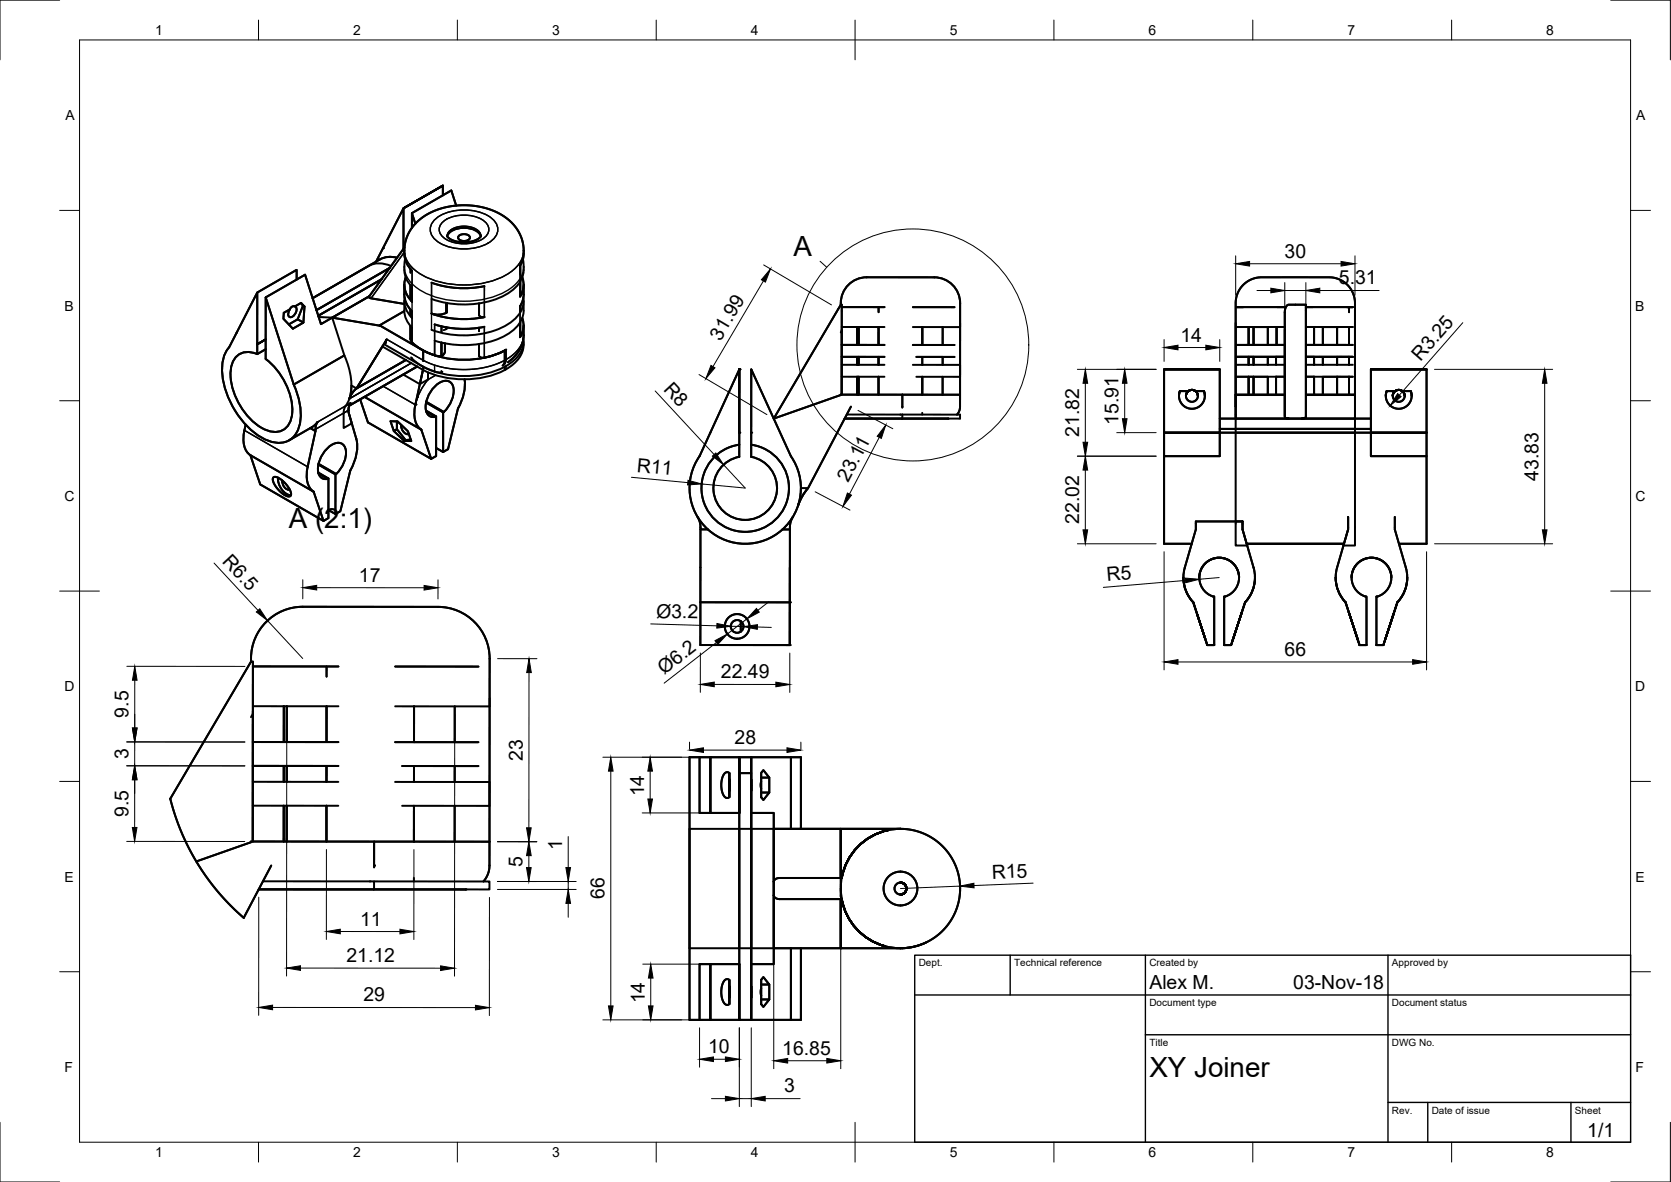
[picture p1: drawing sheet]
<svg xmlns="http://www.w3.org/2000/svg" width="420mm" height="297mm" viewBox="0 0 420 297" stroke-linecap="round" stroke-linejoin="round" font-family="sans-serif">
<!-- layer: Visible -->
<g fill="none" stroke="#000" stroke-width=".5">
<path d="M101.5 52.3l9.9-5.7-9.9 5.7v10.2v-10.2l-5.2 10.1zM101.5 52.3l9.9-5.7-9.9 5.7M101.5 52.3h.1M103.6 53.6v3.6v-3.6l.8 2.6-.8-2.6 9.9-5.7 1.2 3.8-1.2-3.8zM111.4 46.6v2.5M112.4 59.3l.5 .6 1.1 .5 2.7 .5 2.7-.5 1-.5 .5-.6M112.5 59.4a3.9 3.9 0 0 1 4.2-2.1 4.3 4.3 0 0 1 4.2 2.1M115.3 59.3a1.95 1.95 0 0 1 2.9 .3 1.29 1.29 0 0 1-1.8 1 .9 .9 0 0 1-.9-.3 .9 .9 0 0 1-.2-1zM71.4 78.6l1.5-.9 .5-.6 .8-.1 1.5-.9 .9 .9-.3 4.1-2.7 1.5-2.3-2.5zM72.9 77.7l-1.5 .9M74.2 77l1.5-.9 .5 .7-1.4 3.4-2.2 1.3 2.2-1.3 1.5 .9-2.7 1.5-2.3-2.5 .1-1.5M74.2 77l-.8 .1-.5 .6"/>
<path d="M74.2 77a1.66 1.66 0 0 1-.7 2.6 .72 .72 0 0 1-.9-.1 .72 .72 0 0 1-.1-.9l.4-.9M75.7 76.1l.9 .9-.4-.2zM76.2 76.8l.4 .2-.3 4.1-1.5-.9zM80.1 79.7l3.4 .1M83.5 79.8l9.3-5.3-9.3 5.3 11.9 2M83.5 79.8l-2.8 1.7-4-12.5-9.9 5.7 7.1 21.9 12.7-7.3a15.9 15.9 0 0 1 1.3 10.9M92.7 66.8a6.3 6.3 0 0 1 5.6 0M95.9 70.2l-15.9 9.1M96.3 62.4l-1.7 3.3zM98 67.3l-18.4 10.6M99.8 64.8l-2-.3-1.8 .4-17.4 10M101.7 78.2l-6.3 3.6 11 6.3"/>
<path d="M101.7 75.6a8.5 8.5 0 0 0 .6 5l1.3 1.7M101.7 71.5a8.5 8.5 0 0 0 .6 5l1.3 1.8M101.7 62.2l-8.9 12.4 .4 .4 8.5 1.4M101.7 74.8a5.8 5.8 0 0 0 1.9 5.1 2.09 2.09 0 0 1-.4-2.1M101.8 65.1l-.1 .7a8.8 8.8 0 0 0 1 5.2l.9 1.1M102 69.7a5.6 5.6 0 0 0 1.6 6.1l-.4-.8v-3.3M103.2 67.6v.9M108.5 71a24.8 24.8 0 0 0 13.3 .9M112.3 76.1v2.5M112.3 78.3v.3M120.5 76.2v3.1l.7 .4h.6a24.8 24.8 0 0 1-13.3-.9l1.9 .3 1.9-.5M130.8 66.7a8.5 8.5 0 0 0 .8-4.4l-.4-2.2-.9-2-1.4-1.9-1.9-1.6-2.3-1.3-2.5-1-2.8-.6-2.9-.1-2.8 .2-2.9 .6-2.7 1.1-2.1 1.3-1.8 1.6-1.3 2-.9 2-.3 2.3a6.4 6.4 0 0 0 1.9 5.3"/>
<path d="M130.8 76.9v1.5M130.8 66.7v2.3M131.3 79.9a5.2 5.2 0 0 1-.5 4.8v-3.7M131.3 69.7a5.2 5.2 0 0 1-.5 4.8v-3.8M131.5 65.1l.1 1.1a7.4 7.4 0 0 1-4.3 7.8 23.7 23.7 0 0 1-18.8 1.1M131.6 74.8a6.7 6.7 0 0 1-3.6 6.5 23.5 23.5 0 0 1-19.5 1.6M131.7 75.7a8 8 0 0 1-5.2 8.9 24.2 24.2 0 0 1-17.2 1M131.7 71.6a10.4 10.4 0 0 1-.3 3.9l-.6 1.5M211.4 76.6a6.7 6.7 0 0 1 6.8-6.9h16.6a6.5 6.5 0 0 1 6.6 6.5v26.1l-.5 1.5-.3 .4 .8-1.5v-3.5h-14.5M211.4 76.6l-16.9 28.6M211.4 76.6h.3l-.1 .6M211.6 77.2v9.5h10.8"/>
<path d="M211.6 77.2h10.8M220.9 77.2v1.3M229.5 77.2h10.5M321.2 77.2h1.8h-12h1.6M328.4 77.2v27.5l-.3 .3-.7 .2h13.3v-5.9h-12.3M328.4 77.2v-.6h-4.4l-.6 .4-.3 1-.1 26.7 .4 .4 .6 .1h-13.3v-5.9M328.4 77.2h1.8M328.4 77.2h11.8h-1M339.2 77.2v1.3M339.2 77.2h-.5M57.6 87.3a10.1 10.1 0 0 0-1.4 8.9 21.8 21.8 0 0 0 10.1 14 5.9 5.9 0 0 0 8.1-1.2 11.8 11.8 0 0 0 .5-9.4l-1-3M59.5 83.5h.1"/>
<path d="M59.5 83.5l-1.9 3.8M59.5 83.5l5.2-10v15.5M59.5 83.5l5.2-10 9.9-5.7v2.5v-2.5l-9.9 5.7v13M64.7 89a4.4 4.4 0 0 0-6.6 3.2 16.3 16.3 0 0 0 5.8 14 7.5 7.5 0 0 0 6.7 2.1 4.9 4.9 0 0 0 2.9-4.7 17.1 17.1 0 0 0-6.7-13.4M64.7 86.5l2.1-1.2-2.1 1.2M64.7 86.5l2.1-1.2-2.1 1.2v2.5M64.7 86.5h.1M66.8 90.2v-15.5l7.1 21.9M66.8 87.7v-13l9.9-5.7 4 12.5 2.8-1.7 3.1 9.5-12.7 7.3M66.8 87.7v2.5M66.8 87.8l-2.1 1.2M89.6 97.6l-1 1.1-.7 1.5"/>
<path d="M89.6 97.6l-1.2-.7-.2 1.7-.3 1.6M91.7 99.7l14.2 8.3M96.1 87.1l-6.5 10.5M96.1 87.1l10.3 5.9M96.5 86.5l9.5 5.4M97 86.2l.3-.9-7.7 12.3 12.4-7.1-12.4 7.1M101.4 94.1l4.2 2.4M103.2 81.9v3.3a3.5 3.5 0 0 0 2.2 2.3 11.4 11.4 0 0 0 5.6 2M103.4 89.8l.9 1 1.7 1.1M104.9 92.1l-17.1 9.9M105 99.9h.1M105 99.7h.1"/>
<path d="M106 91.9l.1 .1M106.1 92l.5 .3a10 10 0 0 0 4.4 1.3M106.1 92l.3 .2M106.4 92.2v.8M106.4 93a23.7 23.7 0 0 0 20.5 0M106.4 92.2a23.7 23.7 0 0 0 20.5 0M106.4 88.1v2.6M106.4 88.1a23.7 23.7 0 0 0 20.5 0M107.6 93.6v1.8l-2 1.1 .8-3.5-2 8.7a5.9 5.9 0 0 0 1.5 6.3M109.3 81.5a25 25 0 0 0 12.5 .6M111 93.2v.4M111 86.1v3.4"/>
<path d="M111 82v1.4M111.2 93.4l-.2 .2M111.9 86.3v2a1.5 1.5 0 0 1-.9 1.2M112.3 82.3v.4M112.3 82.7l-.8 .3M112.3 82.4v.3M116.8 95.3a11.6 11.6 0 0 1-1.7 7.4M120.4 86.5v2.9l.5 .4a10 10 0 0 0 5.1-1.3l1.3-.6-.4 .2M120.4 82.4v.8M126.9 92.2v.8M126.9 88.1v2.8l-.5 1M131.6 85.1a7.1 7.1 0 0 1-4.3 6.9l-.4 .2"/>
<path d="M131.7 85.9a7.3 7.3 0 0 1-4.4 6.9l-.4 .2M131.7 81.8l-.1 3.2-.5 2-1.3 2.1-2.1 1.9M185.9 92.8h.1M185.9 92.8l-7.3 15.9M185.9 92.8v15.9M185.9 92.8v19M211.4 83.5l.2-.4v11.6M211.6 91.7h10.8M211.6 89.7h10.8M211.6 82.2h10.8M215.5 94.7v4.5M215.5 89.7v2"/>
<path d="M215.5 82.2v4.5M215.9 94.7v4.5M215.9 89.7v2M215.9 82.2v4.5M220.9 94.7v4.5M220.9 89.7v2M220.9 82.2v4.5M222.4 94.7h-10.8v4.5l.1-22.6h-.3l-16.9 28.6M226.9 99.2v3.2M226.9 99.2h-15.5l-16.9 6M229.5 91.7h11.9M229.5 86.7h10.5"/>
<path d="M229.5 82.2h11.9M230.4 94.7h11M230.4 89.7h9.6M231.9 94.7v4.5M231.9 89.7v2M231.9 82.2v4.5M237 94.7v4.5M237 89.7v2M237 82.2v4.5M292.7 92.8h14v15.9h-14zM296.7 98.3l-.3 1.2M296.7 98.3h2.1l.9-.3 .9 .3h2.1l.2 1.2-.2 1.1-.7 1.1-1 .8-1.3 .2-1.2-.2-1.1-.7-.7-1-.3-1.3z"/>
<path d="M296.7 98.3l-.2 1.6 .5 1.4 1.2 1 1.5 .4 1.5-.4 1.2-1 .5-1.4-.2-1.6M296.7 98.3h2.1M298.5 98.5l.9-.5 1 .2a1.5 1.5 0 0 1 .8 1.3 1.5 1.5 0 0 0-1.5-1.5 1.5 1.5 0 0 0-1.5 1.5zM298.8 98.3l.9-.3 .9 .3M298.8 98.3a1.5 1.5 0 0 0-.2 2.2 1.5 1.5 0 0 0 2.2 0 1.5 1.5 0 0 0-.2-2.2M300.6 98.3h2.1M302.7 98.3l.2 1.2M310.7 81.2v24h34M314 82.2v4.5M314 89.7v2M314 94.7v4.5M314 94.7h-3h11.9h-2.1v4.5"/>
<path d="M314 82.2h-3h12h-2v4.5M314 89.7h1.2M314 82.2h1.2v4.5M314 94.7h1.2M315.2 89.7h3.6M315.2 94.7h3.6v4.5M315.2 82.2h3.6v4.5M315.2 89.7v2M315.2 94.7v4.5M318.8 89.7v2M320.8 89.7h2.1h-11.9h3M320.8 89.7h-2"/>
<path d="M320.8 89.7v2M323 86.7h-12M323 91.7h-12M323 99.2h-12.3l12.3 .1M323 82.9v21.7M328.4 99.2h12.3v-23.1l-.5-2.4-.8-1.4-1.2-1.2-1.4-.9-1.6-.4h-19l-1.9 .6-1.7 1.2-1.2 1.6-.6 1.9-.1 27.1M328.4 86.7h11.8M328.4 91.7h11.8M330.4 89.7h2.2M330.4 89.7v2M330.4 89.7h-2h11.8h-1M332.6 89.7v2"/>
<path d="M336.2 89.7v2M336.2 94.7v4.5M336.2 89.7h-3.6M336.2 94.7h-3.6v4.5M336.2 82.2h-3.6v4.5M339.2 82.2v4.5M339.2 89.7v2M339.2 94.7v4.5M339.2 89.7h-3M339.2 82.2h-3v4.5M339.2 94.7h-3M339.2 82.2h1h-11.8h2v4.5"/>
<path d="M339.2 94.7h1h-11.8h2v4.5M340.7 81.2v18.1M344.7 92.8v15.9M344.7 92.8h14v15.9h-14zM344.7 92.8h14M348.7 98.3l-.3 1.2M348.7 98.3l-.2 1.5 .5 1.5 1.2 1 1.5 .4 1.5-.4 1.2-1 .5-1.5-.2-1.5M348.7 98.3h2.1l.9-.3 .9 .3h2.1l.2 1.2-.2 1.1-.7 1.1-1 .8-1.3 .2-1.2-.2-1.1-.7-.7-1.1-.3-1.2zM348.7 98.3h2.1M350.5 98.5l.9-.5 1 .2a1.49 1.49 0 0 1 .8 1.3 1.5 1.5 0 0 0-1.5-1.5 1.5 1.5 0 0 0-1.5 1.5zM350.8 98.3l.9-.3 .9 .3M350.8 98.3a1.5 1.5 0 0 0-.2 2.2 1.5 1.5 0 0 0 2.2 0 1.5 1.5 0 0 0-.2-2.2"/>
<path d="M352.6 98.3h2.1M354.7 98.3l.2 1.2M358.7 92.8v15.9M358.7 92.8h-14h14M358.7 92.8h.1M61.8 106.7l-.3 1.4a5.9 5.9 0 0 0 1.5 6.3M63 114.4l2.4 7.3 15.9 9.2 1.3-.7v-10l-2.6-1.4 2.6 1.4-.2 .1-2.3-1.3 2.3 1.3M63 114.4l2.4 7.3 15.9 9.2-2.4-7.3M63 114.4l15.9 9.2M68.7 120l.5-.2 .7 .3 1.8 1.4 1.3 1.9 .2 .8-.2 .4-.5 .2-.7-.3-1.8-1.4-1.2-1.8-.2-.8zM77.4 117.3a5.9 5.9 0 0 0 1.5 6.3M79.8 106.1l-1.2 1.2-5.9 3.3"/>
<path d="M79.8 106.1l-.4 .9-.1 1.3-1.3-.7 1.3 .7-1.9 9M79.8 106.1l-.4 .9-.1 1.3-1.9 9M84.5 119.1a7.2 7.2 0 0 0 2.3-6.5 2.06 2.06 0 0 0-3.3-.8 7.2 7.2 0 0 0-3.3 7.5 1.83 1.83 0 0 0 2.2 1M87.6 103.1l2 7.2a10.9 10.9 0 0 1-1.5 8M87.9 100.2l-1.4 2.8-.1 4.6 2.1-1.2-.9-3.3M88.1 118.3l-2.5 10.2-1.3 .7-1.7-1 1.7 1 .1-10-4.3-2.5 4.3 2.5 .1-.1-4.4-2.5 4.4 2.5M88.1 118.3l-2.5 10.2-1.3 .7 .1-10 .1-.1M88.1 101.3l-.3 .8-.2 1M90.6 100.4l1.9 5.7M92.5 106.1l15.9 9.2-2.5-7.3M98.2 105.9h1.8l2.6 2.5 .8 2.4h-1.8l-2.6-2.5zM98.2 105.9h1.8l2.6 2.5 .8 2.4h-1.8l.4-.2-2.2-2.7-.8 .4z"/>
<path d="M99.8 105.9v2l2.2 2.7 1.3-.1-1.3 .1-.4 .2-2.6-2.5 .8-.4zM100.9 106.8a2.22 2.22 0 0 0 1.6 2.3l.3-.1M107.1 101.2l4.3 2.4M107.2 101l4.4 2.5M107.2 103.4l2.3 1.4M109.5 104.8l.2-.1v9.9l-1.3 .7-2.5-7.3M109.5 104.8l.2-.1-2.6-1.5 2.6 1.5v9.9l-1.3 .7-15.9-9.2M111.6 103.5l-.2 .1M111.6 103.5a7.2 7.2 0 0 0 2.3-6.5 2.06 2.06 0 0 0-3.4-.8 7.2 7.2 0 0 0-3.2 7.5 1.83 1.83 0 0 0 2.2 1.1M115.1 102.7l-2.4 10.2-1.3 .7v-10l.2-.1M115.1 102.7l-2.4 10.2-1.3 .7-1.7-1 1.7 1v-10M175.9 114.6a14 14 0 0 0 11.5 22.1 14 14 0 0 0 11.5-22"/>
<path d="M178.6 108.7l-2.7 5.9M185.9 111.8a11 11 0 0 0-7.8 16.8 11 11 0 0 0 18.5 0 11 11 0 0 0-7.7-16.8M185.9 111.8v3M185.9 108.7v6.1M188.9 111.8v-19l10 21.9M188.9 111.8v3a8 8 0 0 1 5.1 12.3 8 8 0 0 1-13.3 0 8 8 0 0 1 5.2-12.3M212.4 105.2h14.4M212.4 105.2h14.5M212.9 104.2h14M214 102.2l-10.8 20.5M226.8 105.2h.1M226.9 104.2h14.5v1h-14.5"/>
<path d="M226.9 104.2v1M231.9 103.7v.5M238.5 105.2h-11.7M292.7 108.7h14v5.9h-14zM292.7 108.7h14M292.7 108.7h66M306.7 108.7v-15.9h-14h14h-14v43.9M306.7 105.2h4v2.6M306.7 108.7v5.9h-14v22.1M306.7 107.8h38zM310.7 102.2h.1M310.7 107.8h30v29.3h-2.9l1.2-4.1v-.5"/>
<path d="M310.7 107.8v23.2M340.7 105.2v2.6M358.7 108.7v28M358.7 108.7h-14v5.9h14v-5.9h-14v5.9h14v22.1M69.9 120a4.2 4.2 0 0 0 3.3 4.4M71 120.7a2.05 2.05 0 0 0 1.8 2.3M82.4 120.3l.2-.1v10l-1.3 .7-2.4-7.3M175.4 129.9l.5 1.3 .2 1.3M176.1 132.5v10.1M176.1 132.5v.5h1.9h-1.9v9.6M198.6 132.5v18.9M198.6 132.5v.6h-1.9h1.9"/>
<path d="M199.3 129.9l-.5 1.3-.2 1.3M201.4 122.7h1.8M203.2 122.7l-1.3 1.7-1.2 2.7M292.7 136.7h6.9M310.7 131h1.7v2l1.2 4.1h-2.9zM312.4 131v2l2.8 9.6M312.4 131h-11.7v2l-2.8 9.6M313.5 136.7h24.4M339 132.5v-2.6v3.1l-2.8 9.6M339 132.5v.5l-2.8 9.6M350.7 129.9v3.1l2.8 9.6-2.8-9.6zM351.8 136.7h6.9"/>
<path d="M176.1 151.4h22.5M176.1 151.4v10.7M176.1 142.6v8.8M186.3 156.1v2.6M198.6 151.4v10.7h-22.5M198.6 151.4v10.7M297.6 145.2a9 9 0 0 0 2.4 6.2M297.6 145.1v.1M297.9 142.6a9 9 0 0 0 2.1 8.8M300 151.4l3.6 10.7h1.7M300 151.4l3.6 10.7M300 151.4h.1"/>
<path d="M301 154.3l2 6.2zM301.6 145.2a5 5 0 0 1 5-5 5 5 0 0 1 5 5M305.1 149.9h.2v12.2M305.1 149.9h.2v12.2h-1.7l-3.6-10.7M305.1 149.9a5 5 0 0 1-2.6-7.7 5 5 0 0 1 8.1 0 5 5 0 0 1-2.5 7.7M308.1 149.9h-.3v12.2M308.1 149.9h-.3v12.2h1.8l3.5-10.7M311.7 155.6h.1M311.7 155.6l-1.8 5.4zM312.3 153.8l-2.4 7.2zM312.3 153.8l-.6 1.8zM313.1 151.4l-3.5 10.7h-1.8"/>
<path d="M313.1 151.4l-3.5 10.7M313.1 151.4h.1M315.2 142.6a9 9 0 0 1-2.1 8.8M315.6 145.2a9 9 0 0 1-2.5 6.2M315.6 145.1v.1M335.8 145.2a9 9 0 0 0 2.5 6.2M335.8 145.1v.1M336.2 142.6a9 9 0 0 0 2.1 8.8M338.3 151.4l3.5 10.7M338.3 151.4l3.5 10.7h1.8M338.3 151.4h.1M339.1 153.8l.6 1.8z"/>
<path d="M339.7 155.6l1.8 5.4-.6-1.8M339.7 155.6l-.6-1.8 1.8 5.4M339.7 155.6l1.2 3.6M339.7 155.6h.1M339.8 145.2a5 5 0 0 1 5-5 5 5 0 0 1 5 5M343.3 149.9h.3v12.2M343.3 149.9h.3v12.2h-1.8l-3.5-10.7M343.3 149.9a5 5 0 0 1-2.5-7.7 5 5 0 0 1 8.1 0 5 5 0 0 1-2.6 7.7M346.3 149.9h-.2v12.2M346.3 149.9h-.2v12.2h1.7l3.6-10.7M350.4 154.3l-2 6.2zM351.4 151.4l-3.6 10.7z"/>
<path d="M351.4 151.4l-3.6 10.7h-1.7M351.4 151.4h.1M353.5 142.6a9 9 0 0 1-2.1 8.8M353.8 145.1v.1M353.8 145.2a9 9 0 0 1-2.4 6.2M63.1 166.3a13.3 13.3 0 0 1 13.6-13.8h33.3a13 13 0 0 1 13.1 13v52.2l-.4 2-1.2 1.8M63.6 179.4l-.5 .8M63.6 178.8v32.7M63.6 177.5h21.5M63.6 167.5v-1.2h-.5l-20.3 34.4 1.4 4.6 1.5 3.9 1.8 3.9 2.3 4.1 2.3 3.5 2.9 3.6 2.9 3.2 3.4 3.2 6.9-13.2M63.6 167.5v19h21.5M63.6 167.5h21.5"/>
<path d="M71.4 177.5v9M72.1 177.5v9M82.1 177.5v9M82.1 167.5v2.5M99.4 177.5h23.7M99.4 167.5h20.9M104.1 177.5v9M114.3 177.5v9M176.1 162.1h22.5M303.6 162.1h1.7M305.3 162.1h.1M307.8 162.1h1.8"/>
<path d="M341.8 162.1h1.8zM341.8 162.1h.1M343.6 162.1h.1M346.1 162.1h1.7M346.1 162.1h.1M347.8 162.1h.1M63.6 192.5h21.5M71.4 192.5v4M72.1 192.5v4M82.1 192.5v4M85.1 196.5h-21.5v6h21.5M99.3 196.5h23.8"/>
<path d="M99.4 186.5h20.9M101.1 192.5h19.2M104.1 192.5v4M114.3 192.5v4M175.9 190.3h2.7v14h-2.7zM175.9 190.3h-2.5v66M175.9 190.3h13M175.9 190.3v14h2.7M178.6 190.3v14h7.3M178.6 190.3v14M178.6 190.3h7.3M182.2 194.3l.6-.3 .6 .3 .1 3-.1 3-.5 .2-.5-.1-.5-.6-.5-1.9 .1-2.1z"/>
<path d="M183.4 194.3v6M183.4 196.4v-2.1l-.8-.2-.5 .3-.4 .7-.3 2.1 .3 2.2 .4 .7 .5 .4 .8-.2v-2.1M183.4 196.4l.1 .9-.1 .9M183.4 196.4v-.6v3v-.6M185.9 190.3v14zM185.9 190.3v66h3v-48M185.9 194.3h3zM185.9 190.3h3v4M185.9 190.3v14M188.9 190.3v18M188.9 190.3h.1M188.9 194.3v62"/>
<path d="M188.9 195.8v3zM188.9 190.3h10v18v-18h-10v14h5.6v4M191.4 196.4v1.8M191.4 195.4h2M191.4 199.2h2M191.9 193.5l1.5 1.9v3.8l-1.5 1.8-.5-.6-.1-3.1 .1-3.1zM198.9 190.3h2.5v18M49.4 216.5l13.7-4.8v-.2h31v6.5M71.3 202.5v9M72.1 202.5v9M82.1 202.5v9M94.1 211.5h29"/>
<path d="M101.1 202.5h22M104.1 202.5v9M114.3 202.5v9M173.4 208.3h15.5M178.6 204.3h7.3M188.9 208.3h.1M188.9 208.3v30zM188.9 208.3h5.6M194.5 208.3h16.9v12.3h-15.5l-.9 .3-.5 .7zM194.5 208.3v-4h-5.6v38M223.3 208.6h.1M223.3 208.6a15 15 0 0 0-11.6 11.9"/>
<path d="M223.3 208.6a15 15 0 0 0-11.7 12M226.3 208.3h.1M226.3 208.3h-14.9v12.3M226.3 208.3l-3 .3M226.4 208.3h-.1M226.4 208.3l2.9 .3 2.9 .8 2.5 1.4 2.3 1.9 1.9 2.3 1.4 2.6 .8 2.8 .3 2.9-.3 2.9-.8 2.8-1.4 2.6-1.9 2.3-2.3 1.9-2.5 1.4-2.9 .8-2.9 .3M226.4 208.3h-31.9v30M66.1 221.5h28v2h-29M94 223.5h.1M94.1 221.5h29v2h-29M104.1 220.6v.9M117.3 223.5h-52.3"/>
<path d="M173.4 238.3h21.1M194.5 238.3v4h-5.6M194.5 238.3v4h-5.6v14h10v-18v18M196.2 220.6h15.2M201.4 238.3v18h-2.5M211.4 220.6h.2l-.2 2.4M211.4 220.6v2.7M211.4 223.3v1.9l.3 .7M211.4 223.3l.3 2.6M211.6 225.9l.1 .2M211.6 225.9l.1 .1M211.6 225.9a15 15 0 0 0 10.8 11.8"/>
<path d="M211.7 225.9h-15.8l-.9-.3-.5-.7v13.4h16.9v-12.4v12.4h15.5a15 15 0 0 0 6.1-1.5M211.7 220.5l-.1 .1M211.7 220.3v.2M222.3 237.7h.1M222.4 237.7l1.7 .4 2.3 .2M223.4 220.3l1.2-.8 1.3-.4a4.2 4.2 0 0 1 4.8 4.5 4.2 4.2 0 0 1-5.3 3.8l-1.1-.4-.8-.7-.8-.9-.4-1-.1-1.1 .1-1.1 .4-1zM226.3 238.3h.1M226.4 238.3h.1M226.4 221.8a1.5 1.5 0 0 1 1.5 1.5 1.5 1.5 0 0 1-1.5 1.5 1.5 1.5 0 0 0 1.5-1.5 1.5 1.5 0 0 0-1.5-1.5zM173.4 256.3h5.2M173.4 256.3h2.5M175.9 256.3v-14h2.7v14"/>
<path d="M175.9 242.3h2.7v14h-2.7zM178.6 256.3h10.3M178.6 242.3h7.3v14h-7.3zM182.2 246.4l.6-.4 .6 .3 .1 3-.1 3-.5 .2-.5-.1-.4-.5-.6-1.8 .1-2.2zM183.4 246.3v6M183.4 248.4v-2.1l-.8-.2-.5 .3-.4 .7-.3 2.1 .3 2.2 .4 .7 .5 .4 .8-.2v-2.1M183.4 248.4l.1 .9-.1 .9M183.4 248.4v-.6v3v-.6M185.9 242.3h-7.3v14M185.9 242.3v14v-14M188.9 256.3h.1M188.9 242.3v14"/>
<path d="M188.9 242.3h.1M188.9 247.8v3zM188.9 256.3h10M191.4 248.4v1.8M191.4 250.2l-.1-.9 .1-3.1 .5-.7 1.5 1.9h-2h2v3.8h-2h2l-1.5 1.8-.5-.6M191.4 250.2v2.2M191.9 245.5l1.5 1.9v3.8l-1.5 1.8-.5-.6-.1-3.1 .1-3.1z"/>
<circle cx="185.3" cy="157.4" r="1.6"/>
<circle cx="185.3" cy="157.4" r="3.1"/>
<circle cx="226.4" cy="223.3" r="1.5"/>
</g>
<g fill="#000">
<circle cx="96.3" cy="62.4" r=".25"/>
<circle cx="185.9" cy="92.8" r=".25"/>
<circle cx="104.5" cy="101.6" r=".25"/>
<circle cx="185.9" cy="108.7" r=".25"/>
<circle cx="188.9" cy="108.7" r=".25"/>
<circle cx="198.6" cy="151.4" r=".25"/>
<circle cx="198.6" cy="162.1" r=".25"/>
<circle cx="178.6" cy="190.3" r=".25"/>
<circle cx="94.1" cy="217.5" r=".25"/>
<circle cx="178.6" cy="204.3" r=".25"/>
<circle cx="211.4" cy="238.3" r=".25"/>
<circle cx="185.9" cy="256.3" r=".25"/>
</g>
<!-- layer: Visible Narrow -->
<g fill="none" stroke="#000" stroke-width=".35">
<path d="M109.1 55.5a12 12 0 0 1 11.6-2.2 6.1 6.1 0 0 1 4.4 3.6 3.8 3.8 0 0 1-2.4 4.2 12.9 12.9 0 0 1-12.9-.6 3.3 3.3 0 0 1-.7-5zM111.5 55.6a9.3 9.3 0 0 1 10.3 0 2.6 2.6 0 0 1 1.1 2.5 2.6 2.6 0 0 1-1.8 2.1 9.5 9.5 0 0 1-9.6-.5 2.45 2.45 0 0 1 0-4.1zM112.4 59.3a2.88 2.88 0 0 1 2.6-2.3 5.7 5.7 0 0 1 5.6 1.3l.3 1M101.7 67a7.3 7.3 0 0 0 4.4 6.2 23.1 23.1 0 0 0 22.3-.7 6.9 6.9 0 0 0 3.3-5.4M101.7 63.4l-8.4 11.6M101.7 63a7.3 7.3 0 0 0 4.4 6.1 23.1 23.1 0 0 0 22.3-.7 6.9 6.9 0 0 0 3.3-5.4M103.6 68v18M108.5 71v11.9M121.8 71.9v7.8M130.8 77v7.7M130.8 66.8v7.7M96.2 87.1h-.1"/>
<path d="M97.3 85.3l9.5 5.5 2.1 .8 2.4 .7 4.4 .6 4.2-.2 4-.9 3.4-1.5-.2 .8-.4 .6M103.4 91.3l-15.5 8.9M103.6 89.9v.2M109.3 91.9v1.5M109.3 81.5v7.8M109.5 94.3a7.2 7.2 0 0 0-3.7 3.7l-.9 2.2-.5 1.5-8.1-4.7M121.8 82.1v7.8M127.3 92v.8M131.7 84.2l-.3 1.7-.9 1.6-1.4 1.5-1.8 1.3v-2.4M61.5 108.1l15.9 9.2M79.3 107.9l8.3-4.8zM79.8 106.1l8.3-4.8z"/>
</g>
<!-- layer: Border -->
<g fill="none" stroke="#000" stroke-width=".25">
<path d="M15 0h-15v15M20 10h390v277h-390zM65 5v5M115 5v5M165 5v5M215 5v10M265 5v5M315 5v5M365 5v5M405 0h15v15M15 52.9h5M410 52.9h5"/>
<path d="M15 100.7h5M410 100.7h5M15 148.5h10M405 148.5h10M15 196.4h5M410 196.4h5M15 244.2h5M410 244.2h5M0 282v15h15M65 287v5M115 287v5M165 287v5"/>
<path d="M215 282v10M265 287v5M315 287v5M365 287v5M420 282v15h-15"/>
</g>
<!-- layer: TitleBlock -->
<path d="M230 240h180v47h-180zM230 250h180M254 240v10M288 240v47M349 240v47M288 260h122M349 277h61M359 277v10M395 277v10" fill="none" stroke="#000" stroke-width=".35"/>
<!-- layer: Dimensions -->
<g fill="none" stroke="#000" stroke-width=".25">
<path d="M192 70.6l-12.7 21.5M192 66.6l17.1 10M310.7 64.3v9.9M314.2 66.3h23M316 73h3.5M323 71v31.7M323 73h5.4M328.4 71v31.7M331.9 73h14.9M340.7 64.3v9.9M164.7 98.3l14.9 15.9M175.8 94.1l17 10.1"/>
<path d="M270.9 92.8h19.8M272.9 96.3v14.8M282.8 96.3v8.9M292.7 85.3v5.5M296.2 87.3h7M306.7 85.3v5.5M360.7 92.8h29.7M367.8 81.1l-15.9 18.2M388.4 96.3v36.9M158.8 119.9l14.1 1.4M181.9 116.8l5.5 5.9-11-1.1M215.7 103.1l8.8 4.6"/>
<path d="M221.1 109.9l-7.5 14.3M270.9 114.6h19.8M272.9 118.1v15.1M280.8 108.7h9.9M205 123.6l8.7 4.6M270.9 136.7h19.8M292.7 138.7v29.7M358.7 138.7v29.7M360.7 136.7h29.7M53.8 141.5l11.1 11.9M67.3 156l8.8 9.5M76.1 145.7v4.8"/>
<path d="M79.6 147.7h27M110.1 145.7v4.8M163.6 156.8l16.6 .5M183.7 157.4l3.2 .1M187.8 155.5l-4.9 3.8M190.4 157.6l3.5 .1M193.3 151.2l-2.7 2.2M298.1 145.9l-20.7 1.7M306.6 145.1l-5 .5M31.9 167.4l29.7 .1M33.9 170.9v12M72.1 179.5v65.8"/>
<path d="M114.3 179.5v65.8M125.1 165.5h9.9M133 169v39M176.1 164.1v9.9M179.6 172h15.5M180.1 161.5l-13.1 10.2M198.6 164.1v9.9M296.2 166.4h59M31.9 192.4l29.7 .1M31.9 186.4l29.7 .1M33.9 195.9v12M33.9 186.4v6"/>
<path d="M151.6 190.3h25M153.6 193.8v59M163.5 193.8v7M173.4 186.5v1.8M176.9 188.5h21M201.4 186.5v1.8M31.9 211.4l29.7 .1M82.1 213.5v22.6M104.1 213.5v22.6M125.1 211.5h9.9M133 215v3M142.9 210.2v7.8"/>
<path d="M161.5 204.3h15.1M194.5 210.3v58.3M211.4 210.3v58.3M65.1 225.5l-.1 29.7M85.6 234.1h15M123.1 225.5l-.1 29.7M125.1 223.5h19.8M142.9 221.5v2M142.9 227v3.5M144.9 221.5h-19.8M241.4 222.7l-15 .6M259.8 221.9l-14.9 .6"/>
<path d="M68.5 253.2h51M75.6 243.3h35.2M151.6 256.3h25M161.6 242.3h15M163.6 245.8v7M175.9 258.3v9.9M185.9 258.3v19.8M188.9 258.3v19.8M178.9 276.1h3.5M179.4 266.2h3M185.9 276.1h3M192.4 276.1h8.8"/>
<path d="M198 266.6h9.9"/>
</g>
<g fill="#000" stroke="#000" stroke-width=".25">
<path d="M193.7 67.6l-1.2 3.3-1.1-.6zM310.7 66.3l3.5-.6v1.2zM319.5 72.4l3.5 .6-3.5 .6zM328.4 73l3.5-.6v1.2zM337.2 65.7l3.5 .6-3.5 .6zM178.8 91.8l1 .6-2.3 2.7zM272.9 92.8l.6 3.5h-1.2zM282.8 92.8l.6 3.5h-1.2zM292.7 87.3l3.5-.5v1.1zM303.2 86.8l3.5 .5-3.5 .6zM351.4 98.9l.9 .8-2.7 2.2zM388.4 92.8l.6 3.5h-1.2z"/>
<path d="M179.1 114.6l.9-.8 1.9 3zM222.7 106.8l-1.1 3.4-1-.6zM272.3 111.1h1.2l-.6 3.5zM272.9 114.6l.6 3.5h-1.2zM282.2 105.2h1.2l-.6 3.5zM173 120.7l3.4 .9-3.5 .3zM213.1 123.9l1 .5-2.1 2.9zM272.3 133.2h1.2l-.6 3.5zM387.8 133.2h1.2l-.6 3.5zM64.5 153.8l.8-.8 2 3zM76.1 147.7l3.5-.6v1.2zM106.6 147.1l3.5 .6-3.5 .6z"/>
<path d="M180.3 156.7l3.4 .7-3.5 .5zM190.2 152.9l.7 .9-3.1 1.7zM186.9 157.5l3.6-.5-.1 1.2zM298 145.3l3.6 .3-3.5 .8zM33.9 167.4l.6 3.5h-1.2zM133 165.5l.6 3.5h-1.2zM176.1 172l3.5-.6v1.2zM179.8 161l3.1-1.7-2.4 2.6zM195.1 171.4l3.5 .6-3.5 .6zM292.7 166.4l3.5-.6v1.1zM355.2 165.8l3.5 .6-3.5 .5zM33.9 192.4l.6 3.5h-1.2z"/>
<path d="M33.3 182.9h1.2l-.6 3.5zM153.6 190.3l.6 3.5h-1.2zM163.5 190.3l.6 3.5h-1.2zM173.4 188.5l3.5-.6v1.2zM197.9 187.9l3.5 .6-3.5 .6zM33.3 207.9h1.1l-.5 3.5zM132.4 218h1.2l-.6 3.5zM133 211.5l.6 3.5h-1.2zM132.4 208h1.2l-.6 3.5zM142.3 218h1.2l-.6 3.5zM162.9 200.8h1.2l-.6 3.5zM82.1 234.1l3.5-.6v1.2z"/>
<path d="M100.6 233.5l3.5 .6-3.5 .6zM142.9 223.5l.6 3.5h-1.2zM241.4 222.7l3.5-.7v1.1zM65 253.2l3.5-.6v1.2zM72.1 243.3l3.5-.6v1.2zM110.8 242.7l3.5 .6-3.5 .6zM119.5 252.6l3.5 .6-3.5 .6zM153 252.8h1.2l-.6 3.5zM163.6 242.3l.6 3.5h-1.2zM163 252.8h1.2l-.6 3.5zM175.9 266.2l3.5-.6v1.2zM182.4 265.6l3.5 .6-3.5 .6z"/>
<path d="M182.4 275.5l3.5 .6-3.5 .6zM188.9 276.1l3.5-.6v1.2zM194.5 266.6l3.5-.6v1.2zM207.9 266l3.5 .6-3.5 .6z"/>
</g>
<!-- layer: Annotations -->
<g fill="none" stroke="#000" stroke-width=".25">
<path d="M206.2 65.7l1.7 1.5"/>
<circle cx="229.5" cy="86.7" r="29.2"/>
</g>
<g font-size="7">
<text x="199.5" y="64.2">A</text>
<text x="72.6" y="132.8">A (2:1)</text>
<text x="289" y="270.5">XY Joiner</text>
</g>
<g font-size="4.9">
<text x="323" y="64.7">30</text>
<text x="336.6" y="71.4">5.31</text>
<text x="181.2" y="85.8" transform="rotate(-59 181.2 85.8)">31.99</text>
<text x="296.8" y="85.8">14</text>
<text x="357.2" y="90.9" transform="rotate(-49 357.2 90.9)">R3.25</text>
<text x="166.6" y="98" transform="rotate(47 166.6 98)">R8</text>
<text x="281.2" y="106.7" transform="rotate(-90 281.2 106.7)">15.91</text>
<text x="271.3" y="109.8" transform="rotate(-90 271.3 109.8)">21.82</text>
<text x="160" y="118.6" transform="rotate(5 160 118.6)">R11</text>
<text x="213.3" y="121.4" transform="rotate(-62 213.3 121.4)">23.11</text>
<text x="386.8" y="120.8" transform="rotate(-90 386.8 120.8)">43.83</text>
<text x="271.3" y="131.7" transform="rotate(-90 271.3 131.7)">22.02</text>
<text x="55.7" y="141.3" transform="rotate(47 55.7 141.3)">R6.5</text>
<text x="90.3" y="146.2">17</text>
<text x="278.4" y="146" transform="rotate(-5 278.4 146)">R5</text>
<text x="165" y="155.2" transform="rotate(2 165 155.2)">Ø3.2</text>
<text x="323" y="164.8">66</text>
<text x="167" y="169.6" transform="rotate(-38 167 169.6)">Ø6.2</text>
<text x="181.3" y="170.4">22.49</text>
<text x="32.3" y="180.3" transform="rotate(-90 32.3 180.3)">9.5</text>
<text x="32.3" y="190.8" transform="rotate(-90 32.3 190.8)">3</text>
<text x="131.4" y="191.2" transform="rotate(-90 131.4 191.2)">23</text>
<text x="184.7" y="186.9">28</text>
<text x="162" y="200.2" transform="rotate(-90 162 200.2)">14</text>
<text x="32.3" y="205.3" transform="rotate(-90 32.3 205.3)">9.5</text>
<text x="141.4" y="213.6" transform="rotate(-90 141.4 213.6)">1</text>
<text x="131.4" y="217.9" transform="rotate(-90 131.4 217.9)">5</text>
<text x="249.4" y="220.8" transform="rotate(-2 249.4 220.8)">R15</text>
<text x="152" y="226" transform="rotate(-90 152 226)">66</text>
<text x="90.5" y="232.6">11</text>
<text x="87.1" y="241.8">21.12</text>
<text x="91.4" y="251.6">29</text>
<text x="289" y="248.5">Alex M.</text>
<text x="325.2" y="248.5">03-Nov-18</text>
<text x="162.1" y="252.2" transform="rotate(-90 162.1 252.2)">14</text>
<text x="178" y="264.6">10</text>
<text x="196.7" y="265">16.85</text>
<text x="197.2" y="274.5">3</text>
<text x="399.1" y="285.7">1/1</text>
</g>
<g font-size="3.5">
<text x="39" y="8.8">1</text>
<text x="88.8" y="8.8">2</text>
<text x="138.8" y="8.8">3</text>
<text x="188.7" y="8.8">4</text>
<text x="238.8" y="8.8">5</text>
<text x="288.7" y="8.8">6</text>
<text x="338.8" y="8.8">7</text>
<text x="388.8" y="8.8">8</text>
<text x="16.4" y="30.2">A</text>
<text x="411.4" y="30.2">A</text>
<text x="16.2" y="78">B</text>
<text x="411.2" y="78">B</text>
<text x="16.2" y="125.9">C</text>
<text x="411.2" y="125.9">C</text>
<text x="16.2" y="173.7">D</text>
<text x="411.2" y="173.7">D</text>
<text x="16.2" y="221.5">E</text>
<text x="411.2" y="221.5">E</text>
<text x="16.2" y="269.4">F</text>
<text x="411.2" y="269.4">F</text>
<text x="39" y="290.8">1</text>
<text x="88.8" y="290.8">2</text>
<text x="138.8" y="290.8">3</text>
<text x="188.7" y="290.8">4</text>
<text x="238.8" y="290.8">5</text>
<text x="288.7" y="290.8">6</text>
<text x="338.8" y="290.8">7</text>
<text x="388.8" y="290.8">8</text>
</g>
<g font-size="2.5">
<text x="231" y="242.8">Dept.</text>
<text x="255" y="242.8">Technical reference</text>
<text x="289" y="242.8">Created by</text>
<text x="350" y="242.8">Approved by</text>
<text x="289" y="252.8">Document type</text>
<text x="350" y="252.8">Document status</text>
<text x="289" y="262.8">Title</text>
<text x="350" y="262.8">DWG No.</text>
<text x="350" y="279.8">Rev.</text>
<text x="360" y="279.8">Date of issue</text>
<text x="396" y="279.8">Sheet</text>
</g>
</svg>
